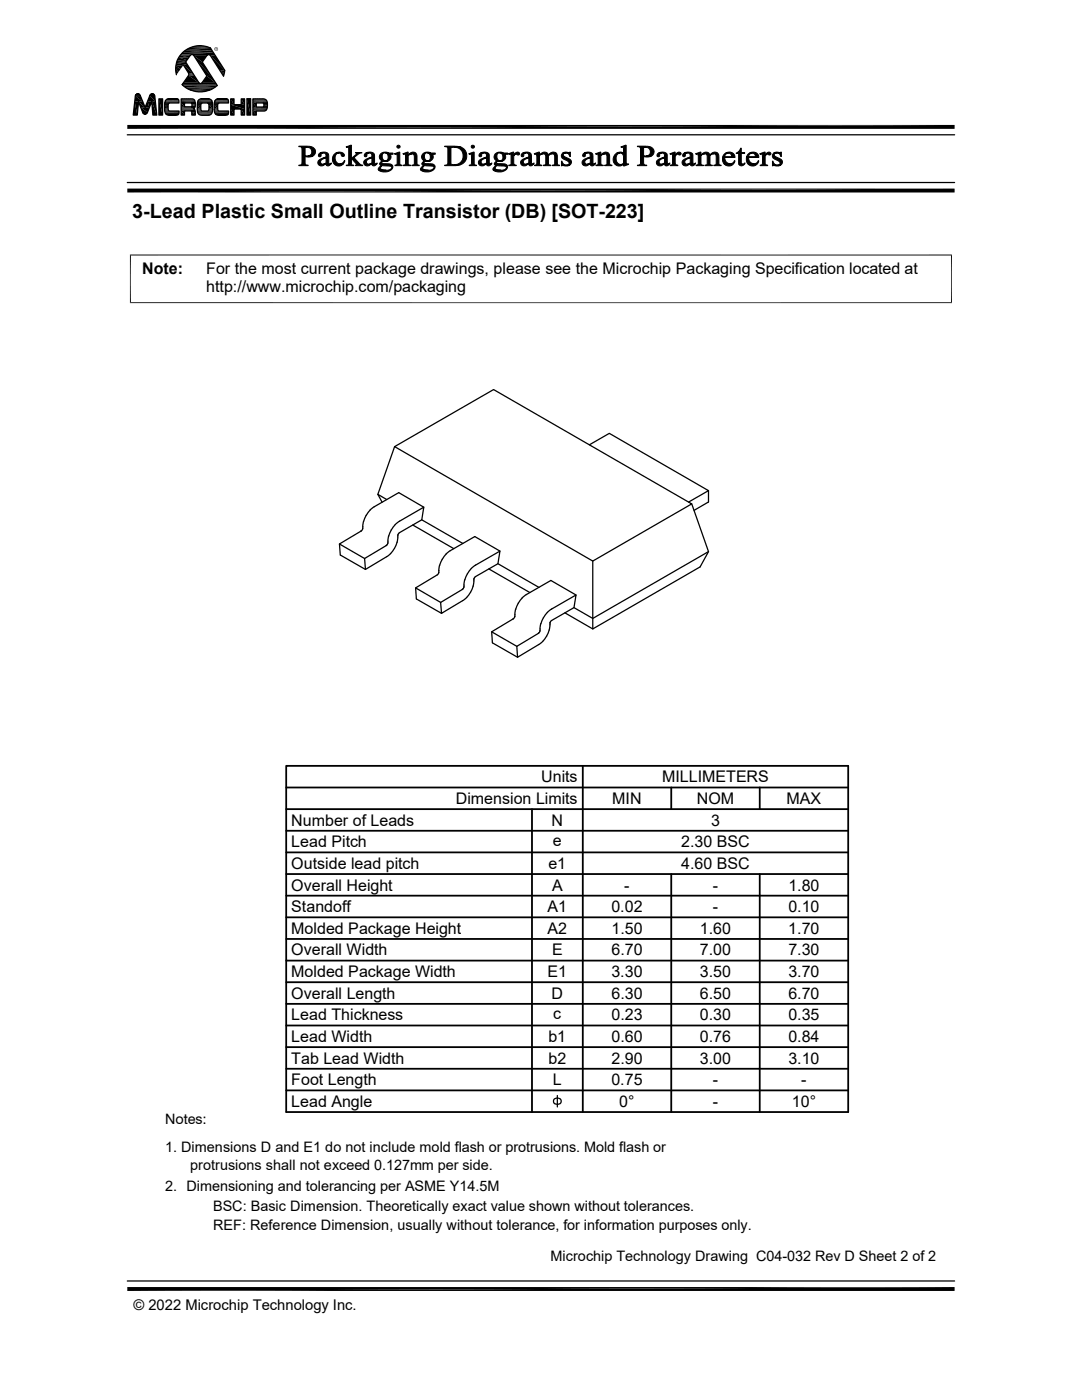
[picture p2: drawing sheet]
<svg xmlns="http://www.w3.org/2000/svg" width="216mm" height="279mm" viewBox="0 0 216 279" stroke-linecap="round" stroke-linejoin="round" font-family="sans-serif">
<g fill="none" stroke="#000" stroke-width=".25">
<path d="M27.1 18.9l-.5 4.1h.8l.2-2.7 .9 2.1a.49 .49 0 0 0 .4 .4 .49 .49 0 0 0 .5-.3M27.5 18.7l.5 .4 1 2.3 .9-2.4a.5 .5 0 0 1 .5-.3 .5 .5 0 0 1 .5 .4l.4 3.9h-.8l-.2-2.8-.9 2.2M27.5 18.7l-.4 .2M31.7 19.7h.7v3.3h-.7zM36.2 19.7h2.3a1.14 1.14 0 0 1 .4 1.6l-.3 .4 .3 .2 .1 1.1h-.7v-.6l-.2-.3h-1.3v.9h-.6zM36.3 16.9l.1 .1M36.4 17l1.6 1M36.6 13l1.1 1.8-1.4 2.1M38.1 18a5.1 5.1 0 0 0 3.7 0M38.7 11l2.6 4.2-1.2 1.5-.4-.2-2.7-4.1 1-1.4 .3-.1 .4 .2M42 9.5l2.8 4.6-.2 1.1-2.6-4.1-.4-.2-.3 .2-.9 1.3 2.9 4.7-1.5 .9M42 9.6a4.8 4.8 0 0 0-5.1 .5 4.8 4.8 0 0 0-1.7 4.8"/>
<path d="M46 19.7h.7v1.2h1.4v-1.2h.7v3.3h-.7v-1.2h-1.4v1.2h-.7zM49.3 19.7h.7v3.3h-.7zM49.3 19.7h.7M50.5 19.7h2a.84 .84 0 0 1 .9 1 1.09 1.09 0 0 1-.7 1.5h-1.6v.8h-.6zM25.4 36.4h165.1M25.4 26.9h165.1M33 20.2l.6-.5h1.6a.57 .57 0 0 1 .5 .3 .57 .57 0 0 1 0 .6h-2l-.2 .4v.7l.1 .3 .2 .2h1.9a.62 .62 0 0 1-.1 .6 .62 .62 0 0 1-.6 .2h-1.2a.96 .96 0 0 1-.9-1.2l.1-1.6M36.8 20.6h1.3l.2 .1v.5l-.1 .1h-1.4zM40.2 20.6h1.2l.2 .1 .1 1-.1 .4h-1.4l-.1-1.1zM42.3 20.2l-.3-.3-.4-.2h-1.5a.87 .87 0 0 0-.7 1.1v1a.94 .94 0 0 0 .9 1.2h1.1a.96 .96 0 0 0 1-1.2l-.1-1.6M42.9 20.2l.6-.5h1.6a.56 .56 0 0 1 .5 .9h-2l-.2 .4v.7l.1 .3 .2 .2h1.9a.62 .62 0 0 1-.1 .6 .62 .62 0 0 1-.6 .2h-1.2a.96 .96 0 0 1-1-1.2l.2-1.6M51.1 20.6h1.4l.1 .1v.5l-.1 .2h-1.4z"/>
<path d="M75.4 98.7l1.8 1M78.7 89.1l-3.3 9.6 .8 1.5M78.7 89.1l19.8-11.4 39.5 22.9-19.7 11.4zM117.6 88.8l4-2.3 19.8 11.4-4 2.3M141.4 97.9v2.3l-2.9 1.7M67.7 108.6l5 2.9M72.1 106l-4.4 2.6 .2 2.2 5 2.8M72.4 105.6l-.3 .4M72.5 104.1l-.2 1.5M77.2 108.8l-4.5 2.7M77.4 108.3l-.2 .5M77.9 110.5l-.5 .5-4.5 2.6-.2-2.1"/>
<path d="M79.4 106.8a4.9 4.9 0 0 1-1.5 3.7M79.7 104l4.9-2.8-.4 2.5-4.5 2.6-.3 .5M79.7 104a5.1 5.1 0 0 0-2.3 4.3M82.4 104.8l8.2 4.7M82.9 117.3l5 2.9M84.2 103.7l8.2 4.8M84.6 101.2l-5-2.9-4.9 2.8a5.1 5.1 0 0 0-2.1 3M87.7 112.8l-.2 1.5-.1 .3-4.5 2.7 .2 2.2 5 2.9M89.9 109.9l4.8-2.8 5.1 2.9M89.9 109.9a5.1 5.1 0 0 0-2.2 2.9M92.3 117.6l-4.4 2.6M92.6 117.2l-.4 .4"/>
<path d="M92.7 115.7l-.2 1.5M93.1 119.2l-.6 .5-4.4 2.7-.2-2.2M94.6 115.6a4.9 4.9 0 0 1-1.5 3.7M94.6 115.6l.3-.5 4.5-2.6 .4-2.5-4.9 2.8a5.1 5.1 0 0 0-2.1 2.9M97.5 113.5l8.2 4.8M99.4 112.5l8.1 4.7M105 118.7l4.9-2.9 5 2.9M105.1 118.6a5.1 5.1 0 0 0-2.4 4.4M118.3 112v13.5M138 100.6l3.4 9.5-1.7 3-21.4 12.4-5.6-3.2M141.4 110.1l-23.1 13.3-3.8-2.1M98.1 126.1l5 2.9"/>
<path d="M102.4 123.5l-4.3 2.6 .2 2.2 5 2.9M102.7 123v.1M102.7 123.1l-.3 .4M107.4 126.4l-4.3 2.6M107.5 126.3l-.1 .1M107.7 126l-.2 .3M107.9 124.5l-.2 1.5M109.8 124.2a5.2 5.2 0 0 1-2.3 4.4l-4.2 2.6-.2-2.2M110 121.6l4.9-2.9-.4 2.6-4.5 2.5-.3 .4M110.1 121.5a5.1 5.1 0 0 0-2.2 3M110.6 219.4a.81 .81 0 0 1 .8-.2 .81 .81 0 0 1 .6 .7 .79 .79 0 0 1-.9 .5 .79 .79 0 0 1-.7-.8zM111.2 218.6v2.3"/>
<path d="M25.4 255.7h165.1"/>
</g>
<g fill="none" stroke="#000" stroke-width=".2">
<path d="M33 20h2.7M33.1 19.9h2.6M33.1 19.9h2.5M33.2 19.9h2.4M33.3 19.8h2.3M33.4 19.8h2.1M35.9 11h2.1M36 11h2M36.2 19.7l2.4 .1M36.2 19.8h2.5M36.2 19.9h2.6M36.3 16.9h7"/>
<path d="M36.4 17h6.9M36.5 16.7h6.6M36.5 16.6h3.3M36.6 16.5h3.1M36.9 17.4h6M37.5 17.7h4.9M37.8 9.5h4.2M37.9 9.4h4M38.2 10.9h-2.2M38.4 9.3h3M38.4 9.2h2.9M38.4 10.9h3.2"/>
<path d="M38.5 11h2.9M38.6 11h2.7M38.7 11.1h2.6M38.7 18.3h2.5M39.6 20h2.6M39.6 19.9h2.6M39.7 19.8h2.4M39.8 19.8h2.2M39.9 19.8h2M40.2 16.6h2.9M40.3 16.6h2.7M42.8 10.9h-6.8"/>
<path d="M42.9 20h2.7M43 19.9h2.6M43 19.9h2.5M43.1 19.9h2.4M43.1 19.8h2.4M43.2 19.8h2.2M50.5 19.7l2.4 .1M50.5 19.8h2.5M50.5 19.9h2.6M50.5 20h2.7M32.9 20.5h2.8M32.9 22.2h2.8"/>
<path d="M32.9 22.3h2.8M32.9 20.4h2.8M32.9 20.3h2.8M32.9 22.4h2.8M32.9 22.5h2.8M32.9 20.2h2.8M33 20.1h2.7M33 22.6h2.7M33 22.7h2.7M33.1 22.8h2.6M33.3 22.9h2.3M33.3 22.9h2.2"/>
<path d="M35.6 22.8l-2.4 .1M36.2 20.1h2.7M36.2 20.2h2.7M36.2 21.4h2.7M36.2 21.5h2.7M36.2 21.6h2.6M36.2 21.7h2.4M36.2 21.7h2.5M36.2 21.8h2.6M36.2 21.9h2.7M36.2 22h2.7M36.2 22.1h2.7"/>
<path d="M38.7 21.6l-2.5 .1M39.4 20.5h3M39.4 22.2h3M39.4 20.4h3M39.4 22.4h3M39.4 22.5h2.9M39.4 20.2h3M39.5 22.6h2.8M39.5 20.1h2.8M39.5 22.7h2.7M39.6 22.8h2.6M39.7 22.9h2.4"/>
<path d="M39.8 22.9h2.2M42.8 22.2h2.8M42.8 20.5h2.8M42.8 20.4h2.8M42.8 22.3h2.8M42.8 20.3h2.8M42.8 22.4h2.8M42.8 22.5h2.8M42.8 20.2h2.8M42.9 22.6h2.7M42.9 20.1h2.7M42.9 22.7h2.7"/>
<path d="M43 22.8h2.6M43.2 22.9h2.2M45.5 22.8l-2.4 .1M50.5 20.1h2.7M50.5 20.2h2.8M50.5 20.4h2.8M50.5 20.5h2.8M50.5 21.4h2.8M50.5 21.7h2.8M50.5 21.8h2.8M50.5 22h2.7M50.5 22h2.6"/>
<path d="M50.5 22.1h2.5M50.5 22.1h2.4M26 50.8v9.7M189.9 50.8v9.7M189.9 50.9h-164M25.9 60.4h164"/>
</g>
<g fill="#000" stroke="#000" stroke-width=".2">
<path d="M80.4 30.7h.3zM118.9 30.7h.2zM123.9 29.3l.3 .1zM151.6 30.7h.3z"/>
<path d="M60.2 29.4h1.1l-.4 .1v1.6h1.5l-1.5 .1v1.6l.6 .3h-1.9v-.1a.5 .5 0 0 0 .7-.6z" fill-rule="evenodd"/>
<path d="M59.6 29.2h1.6a1.27 1.27 0 0 1 1.7 1.5l-.5 .4h-1a.87 .87 0 0 0 .8-.9 .87 .87 0 0 0-.9-.8h-1.1z" fill-rule="evenodd"/>
<path d="M60.9 31.2h1.3z" fill-rule="evenodd"/>
<path d="M63.6 30.7l.3-.2h.6a.54 .54 0 0 0-.5 .7l-.3 .1-.2-.2z" fill-rule="evenodd"/>
<path d="M63.6 32l.9-.5h.6l-.6 .2a.54 .54 0 0 0-.5 .5 .54 .54 0 0 0 .4 .6h.5a.76 .76 0 0 1-1.1 .3 .76 .76 0 0 1-.2-1.1z" fill-rule="evenodd"/>
<path d="M63.9 30.5a1.1 1.1 0 0 1 1.7 .6v1.5l.1 .1 .3 .1a.48 .48 0 0 1-.5 .3 .48 .48 0 0 1-.4-.4l-.3-.1 .3-.1v-1h-.5a.45 .45 0 0 0 .5-.4 .45 .45 0 0 0-.3-.5z" fill-rule="evenodd"/>
<path d="M64.4 32.8l.7-.1z" fill-rule="evenodd"/>
<path d="M65.7 32.7l.4-.2-.1 .3z" fill-rule="evenodd"/>
<path d="M66.6 30.9l.5-.4h.5a.99 .99 0 0 0-.6 1.6l.5 .5 1 .1a1.32 1.32 0 0 1-1.8 0 1.32 1.32 0 0 1-.1-1.8z" fill-rule="evenodd"/>
<path d="M67.1 30.5a1.03 1.03 0 0 1 1.6 .6v.1a.46 .46 0 0 1-.5-.1 .46 .46 0 0 1-.2-.4z" fill-rule="evenodd"/>
<path d="M67.8 32.7l.5-.1 .5-.5-.3 .6z" fill-rule="evenodd"/>
<path d="M69.1 29.3l.2 .1z" fill-rule="evenodd"/>
<path d="M69.1 29.3l1-.3v3.7l.5 .4h-1.5l.3-.2 .2-.3v-3l-.1-.2z" fill-rule="evenodd"/>
<path d="M70.9 30.4h1.3l-.7 .4-.9 .7 1.1 1.1 .7 .5h-1.5l.2-.3-1-1.2 1-.8v-.2z" fill-rule="evenodd"/>
<path d="M72.8 30.7l.2-.2h.7a.54 .54 0 0 0-.5 .7 .31 .31 0 0 1-.5 0 .31 .31 0 0 1 .1-.5z" fill-rule="evenodd"/>
<path d="M72.7 32l.9-.5h.6l-.6 .2a.53 .53 0 0 0-.5 .6 .53 .53 0 0 0 .5 .5h.5a.77 .77 0 0 1-1.1 .3 .77 .77 0 0 1-.3-1.1z" fill-rule="evenodd"/>
<path d="M73 30.5a1.06 1.06 0 0 1 1.7 .6l.1 1.5 .3 .2a.48 .48 0 0 1-.5 .3 .48 .48 0 0 1-.4-.4l-.2-.1 .2-.1v-1h-.5a.46 .46 0 0 0 .5-.4 .46 .46 0 0 0-.2-.5z" fill-rule="evenodd"/>
<path d="M73.6 32.8l.6-.1z" fill-rule="evenodd"/>
<path d="M74.9 32.7l.3-.2-.1 .3z" fill-rule="evenodd"/>
<path d="M75.7 33.3l.5-.2a.44 .44 0 0 0-.3 .5 .44 .44 0 0 0 .5 .3l.6 .1h-1.4a.42 .42 0 0 1 .1-.7z" fill-rule="evenodd"/>
<path d="M76 30.6l.6-.2 .9 .1h-.7a.84 .84 0 0 0-.5 .8 .84 .84 0 0 0 .5 .8h.7l-1.1 .1-.2 .1v.3l1 .1a.85 .85 0 0 1 1.2 .7l-.5 .6a2.24 2.24 0 0 1-1.8 .2l-.5-.2h1.4a.83 .83 0 0 0 1.1-.7l-.3-.2h-1.2a.53 .53 0 0 1-.6 0 .53 .53 0 0 1-.2-.6l.5-.4-.5-.3a.83 .83 0 0 1 .2-1.2z" fill-rule="evenodd"/>
<path d="M76.4 32.2l1-.1z" fill-rule="evenodd"/>
<path d="M76.8 30.5l1.6 .1v.2h-.5a.82 .82 0 0 1-.4 1.3h-.6a.81 .81 0 0 0 .6-.8 .81 .81 0 0 0-.7-.8z" fill-rule="evenodd"/>
<path d="M78.7 30.7h.3z" fill-rule="evenodd"/>
<path d="M78.7 30.7l1.1-.3v2.1a.37 .37 0 0 0 .4 .5v.1h-1.4l.4-.4v-1.5l-.1-.4z" fill-rule="evenodd"/>
<path d="M80.4 30.7l1-.3v.5h-.5z" fill-rule="evenodd"/>
<path d="M80.9 30.9l1.3-.2-.8 .4 .1 1.6 .4 .4h-1.4l.4-.4z" fill-rule="evenodd"/>
<path d="M81.7 30.7a.83 .83 0 0 1 .9-.4 .83 .83 0 0 1 .6 .8v1.6l.5 .4h-1.5l.3-.2 .2-.2-.1-1.7-.2-.3z" fill-rule="evenodd"/>
<path d="M84.1 33.3l.5-.2a.44 .44 0 0 0-.2 .5 .44 .44 0 0 0 .4 .3l.6 .1h-1.4a.42 .42 0 0 1 .1-.7z" fill-rule="evenodd"/>
<path d="M84.5 30.6l.5-.2 .9 .1h-.7a.84 .84 0 0 0-.5 .8 .84 .84 0 0 0 .5 .8h.7l-1.1 .1-.2 .1v.3l1.1 .1a.82 .82 0 0 1 1.1 .8l-.5 .5a2.24 2.24 0 0 1-1.8 .2l-.5-.2h1.4a.83 .83 0 0 0 1.2-.7l-.4-.2h-1.2a.53 .53 0 0 1-.6 0 .53 .53 0 0 1-.2-.6l.5-.4-.4-.3a.83 .83 0 0 1 .2-1.2z" fill-rule="evenodd"/>
<path d="M84.8 32.2l1-.1z" fill-rule="evenodd"/>
<path d="M85.2 30.5l1.6 .1v.2h-.5a.82 .82 0 0 1-.4 1.3h-.6a.81 .81 0 0 0 .6-.8 .81 .81 0 0 0-.7-.8z" fill-rule="evenodd"/>
<path d="M88.7 29.2h2l1.3 .2-2 .1v3.3l1.9 .1-1 .2h-2.2v-.1a.46 .46 0 0 0 .7-.5v-2.8a.44 .44 0 0 0-.7-.4z" fill-rule="evenodd"/>
<path d="M90.7 29.4h1.3l.6 .4 .5 .7v.8a1.77 1.77 0 0 1-1.2 1.6h-1.2a1.66 1.66 0 0 0 1.7-1.8 1.66 1.66 0 0 0-1.7-1.7z" fill-rule="evenodd"/>
<path d="M93.6 30.7h.3z" fill-rule="evenodd"/>
<path d="M93.6 30.7l1-.3v2.1a.36 .36 0 0 0 .1 .4 .36 .36 0 0 0 .4 .1v.1h-1.5v-.1a.38 .38 0 0 0 .5-.5v-1.6l-.1-.1z" fill-rule="evenodd"/>
<path d="M95.7 30.7l.2-.2h.6a.44 .44 0 0 0-.4 .6 .31 .31 0 0 1-.5 .1 .31 .31 0 0 1 .1-.5z" fill-rule="evenodd"/>
<path d="M95.6 32l.9-.5h.6l-.6 .2a.53 .53 0 0 0-.5 .5 .53 .53 0 0 0 .5 .6h.4a.77 .77 0 0 1-1 .3 .77 .77 0 0 1-.3-1.1z" fill-rule="evenodd"/>
<path d="M95.9 30.5l.5-.1a.98 .98 0 0 1 1.2 .5v1.7l.4 .2a.48 .48 0 0 1-.5 .3 .48 .48 0 0 1-.4-.4l-.2-.1 .2-.1v-1h-.5a.47 .47 0 0 0 .5-.4 .47 .47 0 0 0-.2-.5z" fill-rule="evenodd"/>
<path d="M96.5 32.8l.6-.1z" fill-rule="evenodd"/>
<path d="M97.8 32.7l.3-.2-.1 .3z" fill-rule="evenodd"/>
<path d="M98.6 33.3l.5-.2a.44 .44 0 0 0-.3 .5 .44 .44 0 0 0 .5 .3l.6 .1h-1.4a.42 .42 0 0 1 .1-.7z" fill-rule="evenodd"/>
<path d="M98.9 30.6l.6-.2 .9 .1h-.7a.84 .84 0 0 0-.6 .8 .84 .84 0 0 0 .6 .8h.7l-1.1 .1-.2 .4 1.3 .1a.72 .72 0 0 1 .9 .6 .72 .72 0 0 1-.7 .8l-1.2 .2-.9-.3h1.4a.82 .82 0 0 0 1.1-.7l-.3-.2h-1.2a.52 .52 0 0 1-.6-.1 .52 .52 0 0 1-.2-.5l.4-.4-.4-.3a.83 .83 0 0 1 .2-1.2z" fill-rule="evenodd"/>
<path d="M99.3 32.2l1-.1z" fill-rule="evenodd"/>
<path d="M99.7 30.5l1.6 .1v.2h-.6a.82 .82 0 0 1-.3 1.3h-.6a.82 .82 0 0 0 .5-.8 .82 .82 0 0 0-.6-.8z" fill-rule="evenodd"/>
<path d="M101.5 30.7h.2z" fill-rule="evenodd"/>
<path d="M101.5 30.7l1-.3v.5h.2l-.2 .3v1.5l.5 .4h-1.5l.5-.4v-1.7l-.1-.2z" fill-rule="evenodd"/>
<path d="M102.7 30.7h.2l-.4 .2z" fill-rule="evenodd"/>
<path d="M102.7 30.7l.2-.2a.4 .4 0 0 1 .5-.1 .4 .4 0 0 1 .2 .5h-.2z" fill-rule="evenodd"/>
<path d="M104.1 30.7l.3-.2h.6a.54 .54 0 0 0-.5 .7 .31 .31 0 0 1-.5 0 .31 .31 0 0 1 .1-.5z" fill-rule="evenodd"/>
<path d="M104 32l.9-.5h.6l-.6 .2a.53 .53 0 0 0-.5 .6 .53 .53 0 0 0 .5 .5h.5a.77 .77 0 0 1-1.1 .3 .77 .77 0 0 1-.3-1.1z" fill-rule="evenodd"/>
<path d="M104.4 30.5a1.06 1.06 0 0 1 1.6 .6l.1 1.5 .3 .2a.48 .48 0 0 1-.5 .3 .48 .48 0 0 1-.4-.4l-.2-.1 .2-.1v-1h-.4a.46 .46 0 0 0 .4-.4 .46 .46 0 0 0-.2-.5z" fill-rule="evenodd"/>
<path d="M104.9 32.8l.6-.1z" fill-rule="evenodd"/>
<path d="M106.2 32.7l.4-.2-.2 .3z" fill-rule="evenodd"/>
<path d="M106.6 30.7h.3z" fill-rule="evenodd"/>
<path d="M106.6 30.7l1.1-.3v.5h-.6l-.1-.1z" fill-rule="evenodd"/>
<path d="M107.1 30.9l1.3-.2-.7 .4v1.6l.4 .4h-1.4v-.1a.4 .4 0 0 0 .4-.5z" fill-rule="evenodd"/>
<path d="M107.9 30.7l.1-.1a.84 .84 0 0 1 1.4 .3l.2 .1-.2 .1 .1 1.6 .4 .4h-1.5l.5-.4v-1.6l-.4-.4z" fill-rule="evenodd"/>
<path d="M109.5 30.8l.2-.2 .5 .1-.6 .3-.2-.1z" fill-rule="evenodd"/>
<path d="M109.7 30.6a.84 .84 0 0 1 .9-.2 .84 .84 0 0 1 .6 .7v1.4a.37 .37 0 0 0 .5 .5v.1h-1.5l.5-.4v-1.5l-.3-.5z" fill-rule="evenodd"/>
<path d="M112 32.2h.1a.95 .95 0 0 0 1 .8h.5l-1.6 .1z" fill-rule="evenodd"/>
<path d="M112.2 30.7l.2-.2h.5a.39 .39 0 0 0-.5 .3 .39 .39 0 0 0 .2 .5 1.68 1.68 0 0 1 1.4 .9l-.2 .7-.7 .1a.49 .49 0 0 0 .4-.5 .49 .49 0 0 0-.5-.5l-.2-.1a.78 .78 0 0 1-.6-1.2z" fill-rule="evenodd"/>
<path d="M112.4 30.5l.4-.1 .8 .1z" fill-rule="evenodd"/>
<path d="M112.2 33h1.4l-.3 .1z" fill-rule="evenodd"/>
<path d="M112.4 30.5l1.4-.1v.8l-.2-.1a.7 .7 0 0 0-.7-.6z" fill-rule="evenodd"/>
<path d="M116.4 30.7l.2-.2h.6a.54 .54 0 0 0-.5 .7 .31 .31 0 0 1-.4 0 .31 .31 0 0 1 .1-.5z" fill-rule="evenodd"/>
<path d="M116.4 31.9l.9-.4h.5l-.6 .2a.54 .54 0 0 0-.5 .5 .54 .54 0 0 0 .4 .6h.5a.79 .79 0 0 1-1 .3 .79 .79 0 0 1-.4-.9z" fill-rule="evenodd"/>
<path d="M116.6 30.5l.2-.1a.95 .95 0 0 1 1.5 .8v1.4l.4 .2a.48 .48 0 0 1-.5 .3 .48 .48 0 0 1-.4-.4l-.2-.1 .2-.1v-1h-.5a.45 .45 0 0 0 .5-.4 .45 .45 0 0 0-.2-.5z" fill-rule="evenodd"/>
<path d="M117.1 32.8l.7-.1z" fill-rule="evenodd"/>
<path d="M118.5 32.7l.3-.2-.1 .3z" fill-rule="evenodd"/>
<path d="M118.9 30.7l1-.3v.5h-.6z" fill-rule="evenodd"/>
<path d="M119.3 30.9l1.4-.2-.8 .4v1.4a.39 .39 0 0 0 .1 .4 .39 .39 0 0 0 .4 .1v.1h-1.5l.5-.4z" fill-rule="evenodd"/>
<path d="M120.1 30.7a.83 .83 0 0 1 .9-.3 .83 .83 0 0 1 .6 .7l.1 1.6 .4 .4h-1.4l.4-.4v-1.7l-.3-.3z" fill-rule="evenodd"/>
<path d="M122.8 30.7l.3-.2h.6a1.2 1.2 0 0 0-.8 1.2 1.2 1.2 0 0 0 .9 1.1h-1l-.2-.1a1.41 1.41 0 0 1 .2-2z" fill-rule="evenodd"/>
<path d="M123.1 30.5a1.12 1.12 0 0 1 1.3 .1z" fill-rule="evenodd"/>
<path d="M123.9 29.3l1-.3v3.3l.3 .5h-.8l-.4 .2a1.15 1.15 0 0 1-1.2-.2h1l.6-.2v-1.5l-.3-.5h.3v-.9v-.3z" fill-rule="evenodd"/>
<path d="M124.4 32.8l1-.1v.1l-1 .3z" fill-rule="evenodd"/>
<path d="M127.7 29.4h1.1l-.4 .1v1.6h1.6l-1.6 .1v1.2a.47 .47 0 0 0 .1 .5 .47 .47 0 0 0 .6 .1v.1h-1.9l.4-.2 .2-.3z" fill-rule="evenodd"/>
<path d="M127.2 29.2h1.6a1.31 1.31 0 0 1 1.7 1.3l-.4 .6h-1.2a.86 .86 0 0 0 .9-.7 .86 .86 0 0 0-.6-.9l-1.5-.1z" fill-rule="evenodd"/>
<path d="M128.4 31.2h1.4z" fill-rule="evenodd"/>
<path d="M131.2 30.7l.3-.2h.6l-.4 .2-.1 .3a.3 .3 0 0 1-.4 .2 .3 .3 0 0 1 0-.5z" fill-rule="evenodd"/>
<path d="M131.1 32l.9-.5h.6l-.7 .3a.5 .5 0 0 0-.4 .5 .5 .5 0 0 0 .5 .5h.5a.77 .77 0 0 1-1.1 .3 .77 .77 0 0 1-.3-1.1z" fill-rule="evenodd"/>
<path d="M131.5 30.5l1-.1a.65 .65 0 0 1 .6 .5l.1 1.7 .3 .2a.48 .48 0 0 1-.5 .3 .48 .48 0 0 1-.4-.4l-.2-.1 .2-.1v-1h-.4a.47 .47 0 0 0 .4-.4 .47 .47 0 0 0-.2-.5z" fill-rule="evenodd"/>
<path d="M132 32.8l.6-.1z" fill-rule="evenodd"/>
<path d="M133.3 32.7l.3-.2-.1 .3z" fill-rule="evenodd"/>
<path d="M133.7 30.7h.3z" fill-rule="evenodd"/>
<path d="M133.7 30.7l1-.3v.5h.2l-.2 .3v1.2a.45 .45 0 0 0 .6 .6v.1h-1.6l.5-.4v-1.8l-.1-.1z" fill-rule="evenodd"/>
<path d="M134.9 30.7h.3l-.5 .2z" fill-rule="evenodd"/>
<path d="M134.9 30.7a.49 .49 0 0 1 .5-.4 .49 .49 0 0 1 .5 .5 .47 .47 0 0 1-.7-.1z" fill-rule="evenodd"/>
<path d="M136.3 30.7l.3-.2h.6a.44 .44 0 0 0-.5 .6 .31 .31 0 0 1-.4 .1 .31 .31 0 0 1 0-.5z" fill-rule="evenodd"/>
<path d="M136.2 32l.9-.5h.6l-.6 .2a.53 .53 0 0 0-.5 .5 .53 .53 0 0 0 .5 .6h.5a.77 .77 0 0 1-1.1 .3 .77 .77 0 0 1-.3-1.1z" fill-rule="evenodd"/>
<path d="M136.6 30.5l1-.1a.65 .65 0 0 1 .7 .5v1.7l.4 .2a.48 .48 0 0 1-.5 .3 .48 .48 0 0 1-.5-.4l-.2-.1 .2-.1v-1h-.4a.47 .47 0 0 0 .4-.4 .47 .47 0 0 0-.2-.5z" fill-rule="evenodd"/>
<path d="M137.1 32.8l.6-.1z" fill-rule="evenodd"/>
<path d="M138.4 32.7l.4-.2-.1 .3z" fill-rule="evenodd"/>
<path d="M138.8 30.7h.3z" fill-rule="evenodd"/>
<path d="M138.8 30.7l1.1-.3v.5h-.6l-.1-.1z" fill-rule="evenodd"/>
<path d="M139.3 30.9l1.3-.2-.7 .4v1.6l.5 .4h-1.5l.4-.4z" fill-rule="evenodd"/>
<path d="M140.1 30.7l.2-.1a.84 .84 0 0 1 1.3 .3l.2 .1-.2 .1 .1 1.6 .4 .4h-1.4l.4-.4v-1.7l-.4-.3z" fill-rule="evenodd"/>
<path d="M141.8 30.8l.1-.2 .5 .1-.8 .2z" fill-rule="evenodd"/>
<path d="M141.9 30.6a.85 .85 0 0 1 1-.2 .85 .85 0 0 1 .5 .9l.1 1.4 .4 .4h-1.5v-.1a.37 .37 0 0 0 .5-.5v-1.2a.52 .52 0 0 0-.5-.6z" fill-rule="evenodd"/>
<path d="M144.5 30.8l.3-.3 .6 .1-.5 .1-.3 .6h-.4z" fill-rule="evenodd"/>
<path d="M144.8 30.5a1.15 1.15 0 0 1 1.9 .9h-2.1l.3 .9 .8 .4h-1.2a1.51 1.51 0 0 1-.3-1.4h1.8a.62 .62 0 0 0-.6-.7z" fill-rule="evenodd"/>
<path d="M144.5 32.7h1.3a.84 .84 0 0 0 .8-.7 .94 .94 0 0 1-.9 1.1h-.6z" fill-rule="evenodd"/>
<path d="M147.8 29.6h.1v.8h.7v.2h-.7v1.9l.3 .3h-.8v-2.2l-.5-.1 .6-.4z" fill-rule="evenodd"/>
<path d="M147.4 32.8l.9-.1 .4-.2-.1 .3a.65 .65 0 0 1-1.2 0z" fill-rule="evenodd"/>
<path d="M149.2 30.9l.4-.4 .5 .1a.72 .72 0 0 0-.7 .7h-.4z" fill-rule="evenodd"/>
<path d="M149.6 30.5h.1a1.13 1.13 0 0 1 1.7 .9h-2a1.09 1.09 0 0 0 1.1 1.3h-1.3l-.2-.4v-1h1.7v-.4l-.3-.3z" fill-rule="evenodd"/>
<path d="M149.2 32.7h1.4a.84 .84 0 0 0 .7-.7 1.15 1.15 0 0 1-.7 1.1 1.15 1.15 0 0 1-1.3-.3z" fill-rule="evenodd"/>
<path d="M151.6 30.7l1.1-.3v.5h.1l-.1 .3v1.5l.5 .4h-1.5l.4-.4v-1.4v-.5z" fill-rule="evenodd"/>
<path d="M152.8 30.7h.3l-.4 .2z" fill-rule="evenodd"/>
<path d="M152.9 30.6a.43 .43 0 0 1 .6-.3 .43 .43 0 0 1 .3 .6h-.4l-.6-.2z" fill-rule="evenodd"/>
<path d="M154.1 32.2h.1a.95 .95 0 0 0 1 .8h.5l-1.6 .1z" fill-rule="evenodd"/>
<path d="M154.3 30.7l.2-.2h.5a.38 .38 0 0 0-.5 .2 .38 .38 0 0 0 .2 .5l.8 .4a.73 .73 0 0 1 .6 .6 .73 .73 0 0 1-.4 .8h-.5a.46 .46 0 0 0 .5-.4 .46 .46 0 0 0-.5-.5l-.3-.2a.93 .93 0 0 1-.8-.7z" fill-rule="evenodd"/>
<path d="M154.5 30.5l.4-.1 .8 .1z" fill-rule="evenodd"/>
<path d="M154.3 33h1.4l-.3 .1z" fill-rule="evenodd"/>
<path d="M154.5 30.5l1.4-.1v.8h-.1a.8 .8 0 0 0-.8-.7z" fill-rule="evenodd"/>
<circle cx="79.5" cy="29.3" r=".31"/>
<circle cx="94.3" cy="29.3" r=".31"/>
</g>
<g fill="#000">
<path d="M27 19.1l1 .1h-1zM27 19.1h1v.1zM27 19.2l1.5 1.1h-1.6zM27 19.2h1l.5 1.1zM27 19.1h1zM27.1 19h.9zM27.1 19l.9 .1zM27.1 18.9h.8zM27.1 18.9l.8 .1zM27.2 18.8l.7 .1zM27.2 18.8h.6zM27.2 18.8h.5z"/>
<path d="M27.3 18.7l.4 .1zM27.3 18.7h.4zM27.4 18.7h.2zM27.4 18.7h.3zM27.5 18.7h.1zM29.9 19.1l1.1 1.1h-1.6zM29.9 19.1h1l.1 1.1zM29.9 19.1h1zM29.9 19l1 .1zM29.9 19h.9zM30 19h.8zM30 18.9h.8z"/>
<path d="M30 18.9l.8 .1zM30.1 18.8l.7 .1zM30.1 18.8h.6zM30.1 18.8h.5zM30.2 18.7l.4 .1zM30.2 18.7h.4zM30.2 18.7h.3zM30.3 18.7h.2zM31.7 19.7l.7 3.3h-.7zM31.7 19.7h.7v3.3zM33.5 19.7h2zM33.5 19.7h1.9z"/>
<path d="M33.5 19.7h1.8zM33.6 19.7h1.7zM35 13.8l.6 .6h-.5zM35 13.8h1l-.4 .6zM35.1 13.2l.9 .6h-1zM35.1 13.2h1.4l-.5 .6zM35.1 14.4l.1 .5zM35.1 14.4h.5l-.4 .5zM35.1 13l1.4 .2h-1.4zM35.1 13h1.5l-.1 .2zM35.3 12.4l1.9 .2h-2zM35.3 12.4h1.7l.2 .2z"/>
<path d="M35.4 12l1.6 .4h-1.7zM35.4 12h1.9l-.3 .4zM35.6 11.5l1.7 .5h-1.9zM35.6 11.5h2.1l-.4 .5zM36.6 13l1.9 1.6h-.9zM36.6 13h.8l1.1 1.6zM37.6 15.1l2.1 1.4h-3.1zM37.6 15.1h1.2l.9 1.4zM37.6 14.6l.9 .1zM37.7 14.7h.9zM37.7 15l1.1 .1zM37.7 14.7l.9 .1z"/>
<path d="M37.7 14.9l1 .1zM37.7 14.8l1 .1zM37.7 14.9h1zM38.7 11.1l1.7 1.3h-.9zM38.7 11.1h2.6l-.9 1.3zM38.7 18.2l1.9 .1zM39 9.2h1.8zM39.3 18.3h1.3zM39.5 12.4l2.6 2.8h-.8zM39.5 12.4h.9l1.7 2.8zM39 9.2h1.7zM39.6 9.1l1.1 .1z"/>
<path d="M39.6 9.1h.6zM39.9 19.7l2 .1zM39.9 19.7h2zM40 19.7h1.9zM40 19.7h1.8zM40.1 19.7h1.7zM40.1 19.7h1.6zM41.3 15.2l1.7 1.3h-2.7zM41.3 15.2h.8l.9 1.3zM41.6 10.9h1.2zM41.7 10.9h1.2zM41.8 10.9l1.1 .1z"/>
<path d="M41.9 11h1zM41.9 11l1 .1zM42 11.1l2.9 3h-1zM42 11.1h.9l2 3zM42.8 9.8v.1zM42.8 9.7v.1zM42.8 9.9l.1 .2zM42.9 9.5l-.1 .2zM42.9 9.7l-.1 .1zM42.9 9.9v.2zM42.9 10.1h.1zM42.8 9.7l.1-.1z"/>
<path d="M42.9 10l.1 .1zM42.9 9.5h.1zM43 10.1l.1 .1zM43 9.4l.1 .1zM43.1 10.1h.2zM43.1 9.4l.2 .1zM43.3 10.1h.1zM43.3 19.7h2zM43.3 9.4v.2zM43.4 9.9l-.1 .1zM43.4 19.7h1.9zM43.4 19.7h1.8z"/>
<path d="M43.3 9.6l.1 .1zM43.3 9.4l.1 .1zM43.3 10l.2-.1zM43.4 9.8v.1zM43.4 9.7v.1zM43.5 19.7h1.7zM43.4 9.5l.1 .2zM43.5 9.8l-.1 .1zM43.5 9.7l-.1 .1zM43.9 14.1l.9 .5h-.6zM43.9 14.1h1l-.1 .5zM44.2 14.6l.4 .6z"/>
<path d="M44.2 14.6h.6l-.2 .6zM46 19.7l.7 1.2h-.7zM46 19.7h.7v1.2zM48.1 19.7l.7 1.2h-.7zM48.1 19.7h.7v1.2zM49.3 19.7l.7 3.3h-.7zM49.3 19.7h.7v3.3zM25.4 37.6h165.1l-165.1 .8zM25.4 38.4l165.1-.8v.8zM25.4 24.9h165.1l-165.1 .8zM25.4 25.7l165.1-.8v.8zM26.9 20.3h.7z"/>
<path d="M26.9 20.3l.5 2.7h-.8zM26.9 20.3h.7l-.2 2.7zM27.6 20.3h.9zM27.6 20.3l1.4 1.1h-.9zM27.6 20.3h.9l.5 1.1zM28.1 21.4l1.3 1h-.9zM28.1 21.4h1.7l-.4 1zM28.5 22.4h.9zM28.5 22.4l.9 .1zM28.5 22.5h.9zM28.5 22.5l.8 .1zM28.6 22.6h.7z"/>
<path d="M28.6 22.6l.7 .1zM28.6 22.7h.7zM28.6 22.7h.6zM28.7 22.7h.5zM28.7 22.7l.4 .1zM28.8 22.8h.3zM28.8 22.8h.2zM28.9 22.8h.1zM29.4 20.2l.4 1.2h-.8zM29.4 20.2h.9l-.5 1.2zM30.3 20.2l1 2.8h-.8zM30.3 20.2h.7l.3 2.8z"/>
<path d="M32.9 20.7l.7 .1zM32.9 20.7h.7zM32.9 20.8h.7zM32.9 20.8l.6 .2h-.6zM32.9 20.8h.7l-.1 .2zM32.9 21l.6 .7h-.6zM32.9 21h.6v.7zM32.9 21.7l.7 .1h-.7zM32.9 21.7h.6l.1 .1zM32.9 21.8h.7zM32.9 21.8l.7 .1zM32.9 21.9l.7 .1z"/>
<path d="M32.9 22h.7zM32.9 20.6h1zM32.9 20.6h.9zM32.9 20.6h.8zM32.9 20.6l.7 .1zM32.9 22l.8 .1zM32.9 22.1h.8zM32.9 22.1h.9zM32.9 22.1l.9 .1zM33.4 22.9l2 .1zM33.5 23h1.7zM33.5 23h1.9z"/>
<path d="M33.6 23h1.6zM33.6 23h1.4zM36.2 20.6l.6 .7h-.6zM36.2 20.6h.6v.7zM36.2 22.1l.6 .9h-.6zM36.2 22.1h.6v.9zM38.1 20.6h.8zM38.1 22.1h.8zM38.1 20.6h.9zM38.1 21.3h.8zM38.1 22.1l.8 .1zM38.2 22.2h.7z"/>
<path d="M38.2 20.6h.8zM38.2 21.3h.7zM38.2 22.2l.7 .1zM38.2 20.6l.8 .1zM38.2 21.2l.7 .1zM38.2 22.3l.7 .1zM38.3 20.7h.7zM38.2 21.2h.7zM38.3 21.2h.6zM38.3 22.4h.7zM38.3 22.4l.7 .6h-.7zM38.3 22.4h.7v.6z"/>
<path d="M38.3 20.7l.7 .1zM38.3 20.8l.7 .1zM38.3 21.1l.6 .1zM38.3 20.9l.7 .1h-.7zM38.3 20.9h.7v.1zM38.3 21l.7 .1zM38.3 21.1h.6zM38.3 21.1h.7zM39.4 20.7l.7 .1zM39.4 20.7h.7zM39.4 20.8h.7zM39.4 20.8l.7 .2h-.7z"/>
<path d="M39.4 20.8h.7v.2zM39.4 21l.7 .7h-.7zM39.4 21h.7v.7zM39.4 21.7l.7 .1h-.7zM39.4 21.7h.7v.1zM39.4 21.8h.7zM39.4 21.8l.7 .1zM39.4 21.9l.7 .1zM39.4 22h.8zM39.4 20.6h1zM39.4 20.6h.9zM39.4 20.6h.8z"/>
<path d="M39.4 20.6l.8 .1zM39.4 20.7h.8zM39.4 22l.8 .1zM39.4 22.1h.8zM39.4 22.1h.9zM39.4 22.1l1 .1zM39.9 22.9l1.8 .1zM39.9 22.9h2zM40.1 23h1.3zM40.1 23h1.6zM41.3 20.6h1.1zM41.4 20.6h1z"/>
<path d="M41.5 20.6h.9zM41.4 22.2h1zM41.5 22.1h.9zM41.6 20.6l.8 .1zM41.6 22.1h.8zM41.6 20.7h.8zM41.6 22l.8 .1zM41.6 20.7l.8 .1zM41.7 20.8h.7zM41.7 22h.7zM41.7 20.8l.7 .2h-.7zM41.7 20.8h.7v.2z"/>
<path d="M41.7 21.8h.7zM41.7 21.8l.7 .1zM41.7 21.9l.7 .1zM41.7 21.9h.7zM41.7 21l.7 .7h-.7zM41.7 21h.7v.7zM41.7 21.7l.7 .1h-.7zM41.7 21.7h.7v.1zM42.7 20.7l.8 .1zM42.7 20.7h.8zM42.7 20.8h.8zM42.7 20.8l.7 .2h-.7z"/>
<path d="M42.7 20.8h.8l-.1 .2zM42.7 21l.7 .7h-.7zM42.7 21h.7v.7zM42.7 21.7l.8 .1h-.8zM42.7 21.7h.7l.1 .1zM42.7 21.8h.8zM42.7 21.8l.8 .1zM42.7 21.9l.8 .1zM42.8 20.6h1zM42.8 20.6h.9zM42.8 20.6h.8zM42.8 20.6l.7 .1z"/>
<path d="M42.8 20.7h.7zM42.8 22h.7zM42.8 22l.8 .1zM42.8 22.1h.8zM42.8 22.1l.9 .1zM43.3 22.9l2 .1zM43.4 23h1.7zM43.4 23h1.9zM43.5 23h1.6zM43.5 23h1.4zM46 20.9l2.8 .9h-2.8zM46 20.9h2.8v.9z"/>
<path d="M46 21.8l.7 1.2h-.7zM46 21.8h.7v1.2zM48.1 21.8l.7 1.2h-.7zM48.1 21.8h.7v1.2zM50.5 20.6l.6 .8h-.6zM50.5 20.6h.6v.8zM50.5 22.2l.6 .8h-.6zM50.5 22.2h.6v.8zM52.4 20.6h.9zM52.5 20.6h.8zM52.5 21.4h.8zM52.5 21.3l.8 .1z"/>
<path d="M52.5 21.3h.8zM52.6 20.6h.7zM52.6 21.3h.7zM52.6 20.6l.7 .1zM52.6 21.2l.7 .1zM52.6 20.7h.8zM52.6 20.7l.8 .1h-.7zM52.6 20.7h.8v.1zM52.6 21.1h.7zM52.6 21.1h.8zM52.6 21.1l.7 .1zM52.6 21.2h.7z"/>
<path d="M52.7 20.8l.7 .3h-.7zM52.7 20.8h.7v.3zM52.7 21.1h.7zM25.4 256.9h165.1l-165.1 .7zM25.4 257.6l165.1-.7v.7z"/>
</g>
<path d="M37.3 9.7h4.8M37.5 17.9h4.9M36.2 20.4h2.7" fill="none" stroke="#000" stroke-width=".23"/>
<path d="M36.1 10.7h6.7M36.5 17.2h6.8M36.9 9.9h5.4" fill="none" stroke="#000" stroke-width=".34"/>
<path d="M35.1 12.8h2.3M36.4 10.3h6.2" fill="none" stroke="#000" stroke-width=".4"/>
<path d="M35.6 11.3h2.4" fill="none" stroke="#000" stroke-width=".42"/>
<path d="M36.3 16.8h6.9M38 18.1h3.8M50.5 21.5h2.8" fill="none" stroke="#000" stroke-width=".21"/>
<path d="M37 17.6h5.9" fill="none" stroke="#000" stroke-width=".3"/>
<g fill="none" stroke="#000" stroke-width=".36">
<path d="M57.1 152.8h112.1v69.1h-112.1zM57.1 157.2h112.1M116.3 152.8v69.1M133.9 157.2v4.3zM151.6 157.2v4.3M57.1 165.8h112.1M57.1 161.5h112.1M57.1 170.1h112.1M57.1 174.4h112.1M57.1 178.8h112.1M106.2 161.5v60.4M133.9 174.4v47.5"/>
<path d="M151.6 174.4v47.5M57.1 183.1h112.1M57.1 187.4h112.1M57.1 191.7h112.1M57.1 196h112.1M57.1 213.3h112.1M57.1 217.6h112.1M57.1 200.3h112.1M57.1 204.7h112.1M57.1 209h112.1"/>
</g>
<text font-size="3.9" x="26.4" y="43.5">3-Lead Plastic Small Outline Transistor (DB) [SOT-223]</text>
<g font-size="3.2">
<text x="28.4" y="54.7">Note:</text>
<text x="41.1" y="58.3">http://www.microchip.com/packaging</text>
<text x="41.1" y="54.7">For the most current package drawings, please see the Microchip Packaging Specification located at</text>
<text x="91" y="160.5">Dimension Limits</text>
<text x="108" y="156.1">Units</text>
<text x="122.2" y="160.5">MIN</text>
<text x="132.1" y="156.1">MILLIMETERS</text>
<text x="139" y="160.5">NOM</text>
<text x="157" y="160.5">MAX</text>
<text x="58.1" y="164.8">Number of Leads</text>
<text x="110.1" y="164.8">N</text>
<text x="141.9" y="164.8">3</text>
<text x="58.1" y="173.4">Outside lead pitch</text>
<text x="58.1" y="169.1">Lead Pitch</text>
<text x="109.4" y="173.4">e1</text>
<text x="110.3" y="168.8">e</text>
<text x="135.9" y="173.4">4.60 BSC</text>
<text x="135.9" y="169.1">2.30 BSC</text>
<text x="58.1" y="177.7">Overall Height</text>
<text x="110.2" y="177.7">A</text>
<text x="124.6" y="177.7">-</text>
<text x="142.2" y="177.7">-</text>
<text x="157.3" y="177.7">1.80</text>
<text x="58.1" y="182.1">Standoff</text>
<text x="109.3" y="182.1">A1</text>
<text x="122" y="182.1">0.02</text>
<text x="142.2" y="182.1">-</text>
<text x="157.3" y="182.1">0.10</text>
<text x="58.1" y="190.7">Overall Width</text>
<text x="58.1" y="186.4">Molded Package Height</text>
<text x="109.3" y="186.4">A2</text>
<text x="110.2" y="190.7">E</text>
<text x="122" y="190.7">6.70</text>
<text x="122" y="186.4">1.50</text>
<text x="139.7" y="186.4">1.60</text>
<text x="139.7" y="190.7">7.00</text>
<text x="157.3" y="186.4">1.70</text>
<text x="157.3" y="190.7">7.30</text>
<text x="58.1" y="195">Molded Package Width</text>
<text x="109.3" y="195">E1</text>
<text x="122" y="195">3.30</text>
<text x="139.7" y="195">3.50</text>
<text x="157.3" y="195">3.70</text>
<text x="58.1" y="199.3">Overall Length</text>
<text x="58.1" y="203.6">Lead Thickness</text>
<text x="110.1" y="199.3">D</text>
<text x="110.4" y="203.3">c</text>
<text x="122" y="203.6">0.23</text>
<text x="122" y="199.3">6.30</text>
<text x="139.7" y="203.6">0.30</text>
<text x="139.7" y="199.3">6.50</text>
<text x="157.3" y="203.6">0.35</text>
<text x="157.3" y="199.3">6.70</text>
<text x="58.1" y="208">Lead Width</text>
<text x="109.4" y="207.9">b1</text>
<text x="122" y="208">0.60</text>
<text x="139.7" y="208">0.76</text>
<text x="157.3" y="208">0.84</text>
<text x="58.1" y="212.3">Tab Lead Width</text>
<text x="109.4" y="212.3">b2</text>
<text x="122" y="212.3">2.90</text>
<text x="139.7" y="212.3">3.00</text>
<text x="157.3" y="212.3">3.10</text>
<text x="58.1" y="220.9">Lead Angle</text>
<text x="58.1" y="216.6">Foot Length</text>
<text x="110.3" y="216.6">L</text>
<text x="122" y="216.6">0.75</text>
<text x="123.6" y="220.9">0°</text>
<text x="142.2" y="216.6">-</text>
<text x="142.2" y="220.9">-</text>
<text x="158" y="220.9">10°</text>
<text x="159.9" y="216.6">-</text>
</g>
<g font-size="2.9">
<text x="32.9" y="224.4">Notes:</text>
<text x="32.9" y="230">1. Dimensions D and E1 do not include mold flash or protrusions. Mold flash or</text>
<text x="37.9" y="233.4">protrusions shall not exceed 0.127mm per side.</text>
<text x="32.9" y="237.7">2. Dimensioning and tolerancing per ASME Y14.5M</text>
<text x="42.5" y="245.4">REF: Reference Dimension, usually without tolerance, for information purposes only.</text>
<text x="42.5" y="241.7">BSC: Basic Dimension. Theoretically exact value shown without tolerances.</text>
<text x="109.9" y="251.7">Microchip Technology Drawing C04-032 Rev D Sheet 2 of 2</text>
<text x="26.6" y="261.3">© 2022 Microchip Technology Inc.</text>
</g>
<text font-size=".6" x="43" y="10">R</text>
</svg>
